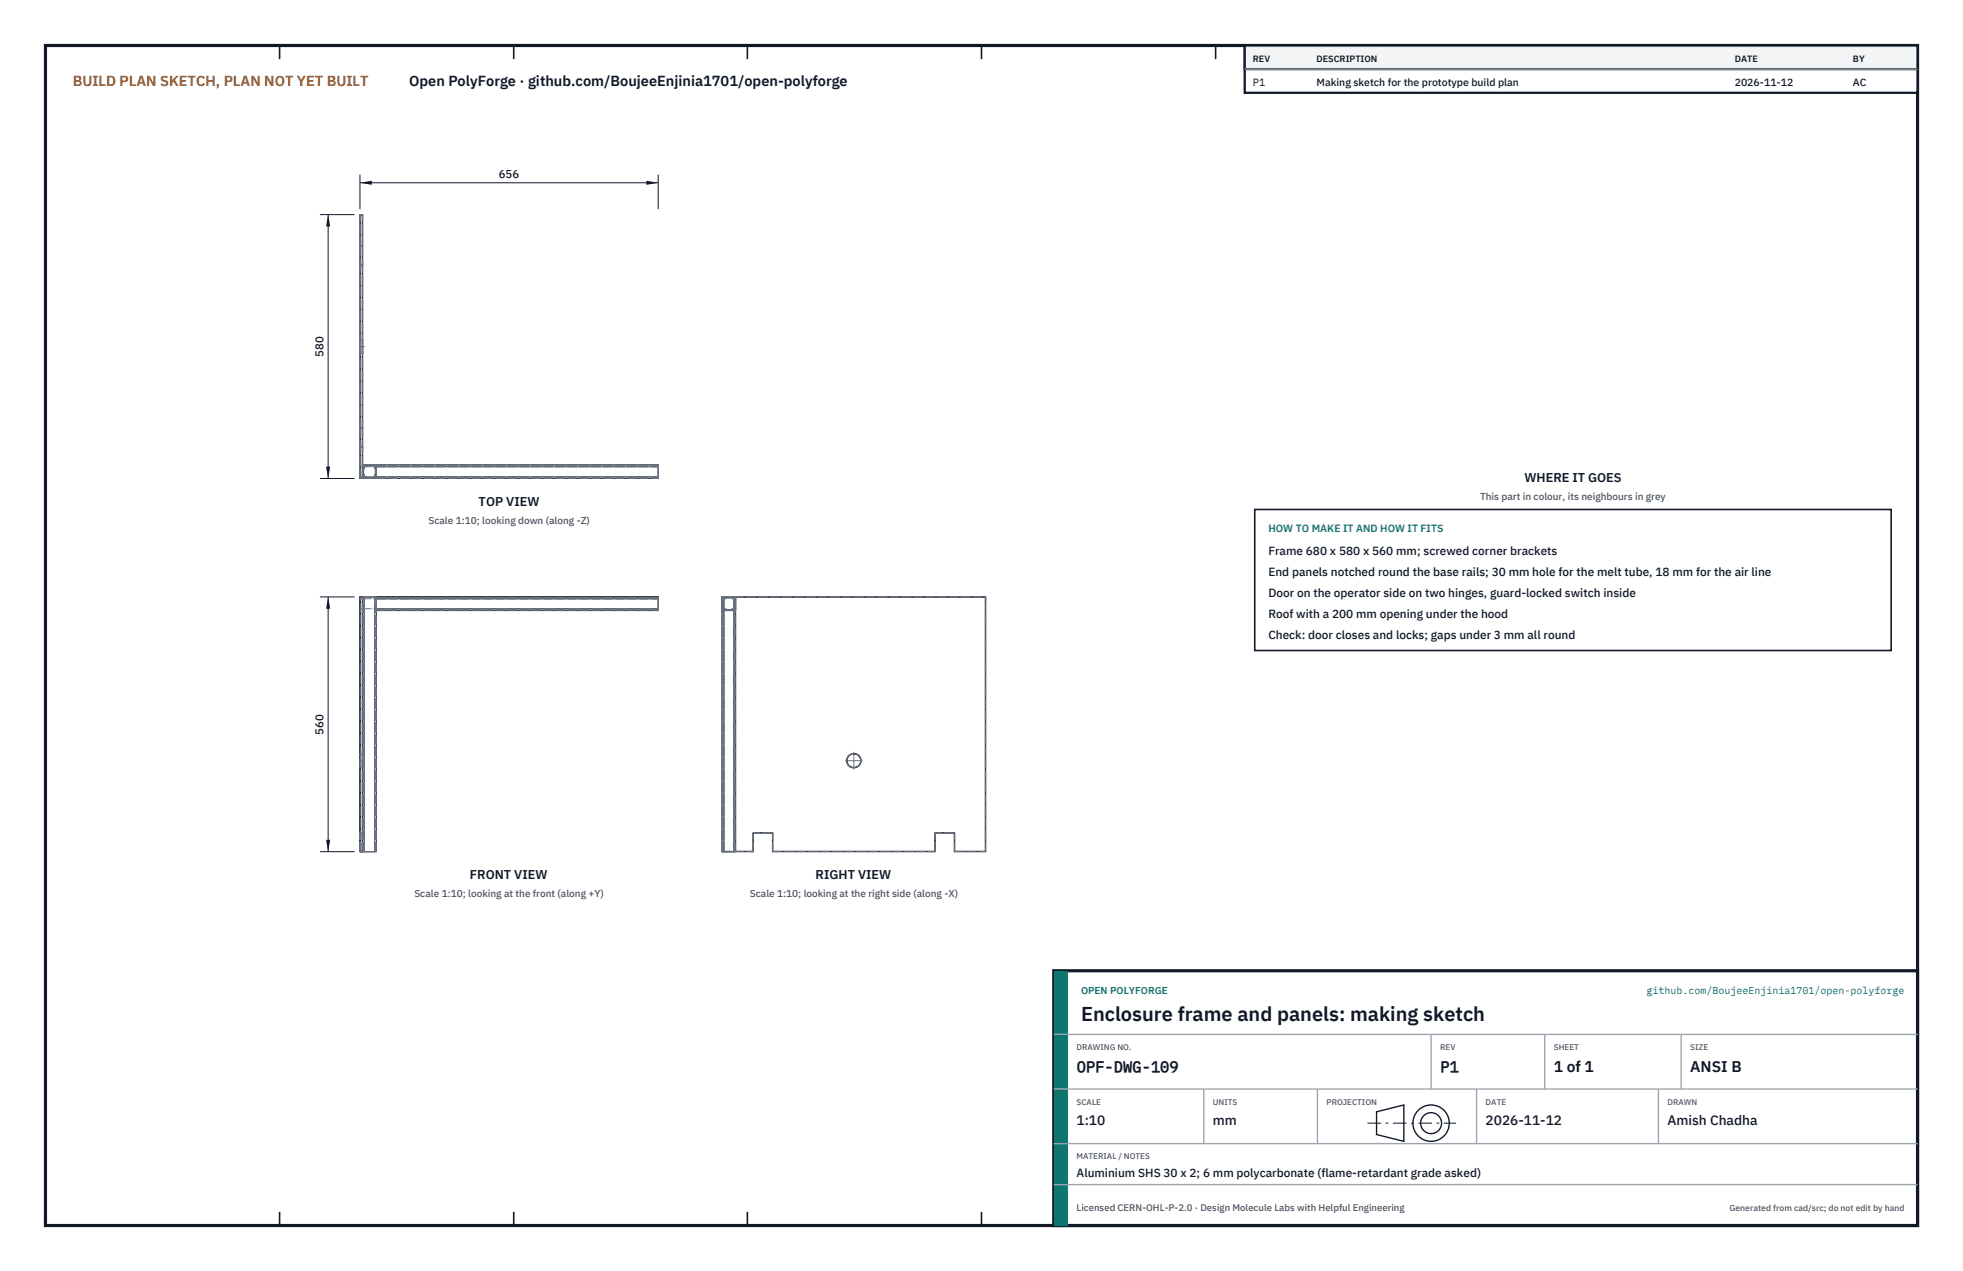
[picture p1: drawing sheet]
<svg xmlns="http://www.w3.org/2000/svg" width="432mm" height="279mm" viewBox="0 0 432 279" stroke-linecap="round" stroke-linejoin="round" font-family="sans-serif">
<path d="M10 10h411.8v259.4h-411.8z" fill="none" stroke="#111827" stroke-width=".7" stroke-linecap="butt"/>
<g fill="none" stroke="#111827" stroke-width=".35">
<path d="M61.5 10v3M113 10v3M164.4 10v3M215.9 10v3M267.4 10v3M318.9 10v3M370.3 10v3M61.5 266.4v3M113 266.4v3M164.4 266.4v3M215.9 266.4v3M267.4 266.4v3"/>
<path d="M318.9 266.4v3M370.3 266.4v3"/>
</g>
<g fill="none" stroke="#111727" stroke-width=".22">
<path d="M79.2 47.3h.1M79.2 47.3v57.8M79.3 47.2l-.1 .1M79.3 47.2v.1M79.3 47.3v57.8M79.3 47.2h.4M79.3 47.3h.4M79.7 47.2l.1 .1M79.7 47.2v.1M79.7 47.3h.1M79.7 47.3v57.8M79.8 47.3v57.8"/>
<path d="M79.2 105.1l.1 .1M79.2 105.1h.1M79.3 105.1v.1M79.3 105.2h.4M79.3 105.1h.4M79.7 105.1v.1M79.7 105.1h.1M79.8 104.8l.1 .3 .3 .1h2.2l.4-.4M79.8 102.6l.1-.3 .3-.1h2.2l.3 .1 .1 .3h62M79.8 105.1l-.1 .1M80 102.4h2.5v2.5h-2.5zM82.8 104.8v.4h62v-.4"/>
<path d="M82.8 104.8v-2.6h62v2.6M82.8 104.8h62M79.2 131.3h.1M79.2 131.3v55.8M79.3 131.2l-.1 .1M79.3 131.2v.1M79.3 131.2h.4M79.3 131.3v55.8M79.3 131.3h.4M79.7 131.2v.1M79.7 131.3v55.8M80.2 131.2h-.4v56h.4"/>
<path d="M80.2 131.2h2.2M80.2 131.2v56M82.4 131.2h.4M82.4 131.2v56M82.8 131.6v55.6h-.4M82.8 131.2v.4M82.8 131.2h62v.4M82.8 133.8h62v.4h-62zM82.8 131.6h62M144.8 131.6v2.2M158.8 133.8l.4 .4M159.2 131.2l-.4 .4"/>
<path d="M159.2 131.4l-.2 .2v2.2l.2 .2M159.2 134.2h2.2M159.2 134h2.2M159.2 131.4h2.2M159.2 131.4v2.6M159.2 134.2v53M161.4 131.2h.4M161.4 131.2l.4 .4M161.4 131.4l.2 .2v2.2l-.2 .2M161.4 131.2h-2.6v56h2.6M161.4 131.4v2.6M161.4 134.2v53"/>
<path d="M161.8 133.8l-.4 .4M161.8 131.2h54.9M161.8 131.3h54.9M161.8 131.2v56M216.7 131.2l.1 .1M216.7 131.3h.1M216.7 131.2v.1M216.7 131.3v55.8M216.8 131.3v55.8M79.2 183h.1M79.2 183v.2M79.2 187.1l.1 .1"/>
<path d="M79.2 187.1h.1M79.3 187.1v.1M79.3 187.2h.4M79.3 187.1h.4M79.7 187.1v.1M80.2 187.2h2.2M161.4 187.2h.4M161.8 187.2h3.8M161.8 187.1h3.8M165.6 187.1v.1M165.6 187.1h.1M165.6 183.2h.1"/>
<path d="M165.6 183.2v3.9M165.7 187.1l-.1 .1M165.7 183.2v3.9M165.8 183.1l-.1 .1M165.8 183l-.2 .2M165.8 183v.1M165.8 183.1h4M165.8 183h4M169.8 183.1l.1 .1M169.8 183l.2 .2M169.8 183v.1M169.9 187.1l.1 .1"/>
<path d="M169.9 183.2h.1M169.9 187.1h.1M169.9 183.2v3.9M170 187.1v.1M170 187.2h35.6M170 187.1h35.6M170 183.2v3.9M205.6 183.2h.1M205.6 187.1h.1M205.6 187.1v.1M205.6 183.2v3.9M205.7 187.1l-.1 .1"/>
<path d="M205.7 183.2v3.9M205.8 183.1l-.1 .1M205.8 183l-.2 .2M205.8 183v.1M205.8 183.1h4M205.8 183h4M209.8 183.1l.1 .1M209.8 183l.2 .2M209.8 183v.1M209.9 187.1l.1 .1M209.9 187.1h.1M209.9 183.2h.1"/>
<path d="M209.9 183.2v3.9M210 187.1v.1M210 187.2h6.7M210 187.1h6.7M210 183.2v3.9M216.7 187.1h.1M216.7 187.1v.1M216.8 187.1l-.1 .1"/>
<circle cx="187.8" cy="167.2" r="1.51"/>
<circle cx="187.8" cy="167.2" r="1.59"/>
</g>
<g fill="none" stroke="#6a7180" stroke-width=".22" stroke-dasharray="2.1 .5">
<path d="M79.2 54v-6.7M79.2 54v.2M79.2 54.2v4M79.2 58.2v.2M79.2 54l.1 .1M79.2 58.4l.1-.1M79.2 47.3l.1-.1M79.2 54h.1M79.2 54.2h.1M79.2 58.2h.1M79.3 47.2h.4M79.3 54.1l-.1-.1"/>
<path d="M79.3 54.1h.4M79.3 58.3h.4M79.3 47.3h-.1M79.3 54v-6.7M79.3 54.1v.1M79.3 54.2v4M79.3 58.2v.1M79.3 58.4h-.1M79.3 47.3v-.1M79.3 54.1v-.1M79.3 47.3h.4M79.3 54.2h.4"/>
<path d="M79.3 58.2h.4M79.3 58.4v-.1M79.7 54.1h-.4M79.7 58.3h-.4M79.7 54.1l.1-.1M79.7 54h-.4M79.7 54v-6.7M79.7 54.1v.1M79.7 54.2v4M79.7 58.3v-.1M79.7 58.4h-.4M79.7 47.2v.1"/>
<path d="M79.7 54.1v-.1M79.7 54h.1M79.7 58.3v.1M79.8 54v-6.7M79.8 54l-.1 .1M79.8 54v.2M79.8 54.2v4M79.8 58.4l-.1-.1M79.8 58.4v-.2M79.8 47.3l-.1-.1M79.8 47.3h-.1M79.8 54.2h-.1"/>
<path d="M79.8 58.2h-.1M79.8 58.4h-.1M79.2 76.2v-1.6M79.2 74.6v3.2M79.2 77.8v-1.6M79.3 74.7l-.1-.1M79.3 77.7l-.1 .1M79.3 77.7h.4M79.3 74.7h.4M79.3 76.2v-1.5M79.3 74.7v3M79.3 77.7v-1.5"/>
<path d="M79.7 74.7l.1-.1M79.7 77.7l.1 .1M79.7 76.2v-1.5M79.7 74.7v3M79.7 77.7v-1.5M79.8 76.2v-1.6M79.8 74.6v3.2M79.8 77.8v-1.6M79.2 98.4v-.2M79.2 94.2v4M79.2 94v-35.6M79.2 94.2v-.2"/>
<path d="M79.2 98.4l.1-.1M79.2 94l.1 .1M79.2 98.4h.1M79.2 98.2h.1M79.2 94.2h.1M79.2 94h.1M79.3 98.3l-.1 .1M79.3 98.3h.4M79.3 94.1l-.1-.1M79.3 94.1h.4M79.3 98.3v-.1M79.3 94.2v4"/>
<path d="M79.3 94v-35.6M79.3 94.2v-.1M79.3 98.3v.1M79.3 98.2h.4M79.3 94.2h.4M79.3 94.1v-.1M79.7 98.3h-.4M79.7 94.1h-.4M79.7 94.1l.1-.1M79.7 98.4h-.4M79.7 98.3v-.1M79.7 94.2v4"/>
<path d="M79.7 94h-.4M79.7 94v-35.6M79.7 94.2v-.1M79.7 98.4v-.1M79.7 94.1v-.1M79.7 94h.1M79.8 98.4l-.1-.1M79.8 98.4v-.2M79.8 94.2v4M79.8 94v-35.6M79.8 94.2v-.2M79.8 94l-.1 .1"/>
<path d="M79.8 98.4h-.1M79.8 98.2h-.1M79.8 94.2h-.1M79.2 105.1v-6.7M79.2 105.1l.1 .1M79.3 105.2h.4M79.3 105.1h-.1M79.3 105.1v-6.7M79.3 105.1v.1M79.3 105.1h.4M79.7 105.1v-6.7M79.7 105.2v-.1"/>
<path d="M79.8 104.8v-2.2M79.8 102.6l.1-.3 .3-.1M79.8 105.1v-6.7M79.8 105.1l-.1 .1M79.8 105.1h-.1M80 104.8l.2 .2M80 104.8v-2.2M80.2 105.2l-.3-.1-.1-.3M80.2 105.2h2.2M80.2 102.2h2.2M80.2 105h2.2M80.2 102.4h2.2"/>
<path d="M80.2 102.4l-.2 .2M82.4 102.2l.3 .1 .1 .3M82.4 105l.2-.2M82.6 104.8v-2.2M82.6 102.6l-.2-.2M82.8 104.8l-.4 .4M82.8 104.8v-2.2M82.8 105.2h62M82.8 102.2h62M82.8 104.8v.4M82.8 102.2v.4M82.8 105h62"/>
<path d="M82.8 104.8v.2M82.8 105v-.2M82.8 102.4h62M82.8 102.6v-.2M82.8 102.4v.2M82.8 104.8h62M82.8 102.6h62M144.8 104.8v.4M144.8 102.2v.4M144.8 104.8v-2.2M144.8 104.8v.2M144.8 105v-.2"/>
<path d="M144.8 102.6v-.2M144.8 102.4v.2M79.2 131.3h.1M79.3 131.2v.1M79.3 131.3h.4M79.7 131.2l.1 .1M79.7 131.2v.1M79.7 131.3h.1M79.8 131.2h.4M80 131.2h.2M80.2 131.2h2.2M80.2 131.2h-.2"/>
<path d="M82.4 131.2h.4M82.4 131.2h.2M82.6 131.2h-.2M82.8 133.8v-2.6M82.8 131.2v.4M82.8 131.6v2.2M82.8 134.2h62M82.8 133.8v.4M82.8 131.4h62M82.8 131.4v.2M82.8 134h62M82.8 133.8v.2"/>
<path d="M82.8 134v-.2M82.8 131.6v-.2M82.8 131.6h62M82.8 133.8h62M144.8 131.2v.4M144.8 131.6v2.2M144.8 133.8v.4M144.8 131.4v.2M144.8 133.8v.2M144.8 134v-.2M144.8 131.6v-.2M158.8 131.2h.4"/>
<path d="M158.8 131.6l.4-.4M158.8 131.6v2.2M158.8 131.3l.1-.1M158.8 131.3h.1M158.9 131.2h57.8M158.9 131.2h2.9M158.9 131.3h57.8M158.9 131.3v-.1M158.9 131.2v.1M158.9 131.3h2.9M159 131.2h.2M159 131.6v2.2"/>
<path d="M159 133.8l.2 .2M159.2 131.2h2.2M159.2 131.2h.1M159.2 131.2h-.2M159.2 134.2l-.4-.4M159.2 134.2h2.2M159.2 131.4l-.2 .2M159.2 134h2.2M159.2 131.4h2.2M159.2 134.2v-.2M159.2 131.4v-.2M161.4 131.2h.4"/>
<path d="M161.4 131.2h.2M161.4 131.2l.4 .4M161.4 134l.2-.2M161.4 134.2v-.2M161.4 131.4v-.2M161.6 131.2h-.2M161.6 131.6v2.2M161.6 131.6l-.2-.2M161.8 131.6v2.2M161.8 133.8l-.4 .4M216.7 131.2l.1 .1M216.7 131.3h.1"/>
<path d="M216.7 131.2v.1M79.2 168.8v-3.2M79.2 168.8l.1-.1M79.3 168.7h.4M79.3 165.7l-.1-.1M79.3 165.7h.4M79.3 168.7v-3M79.3 165.7v3M79.7 168.7l.1 .1M79.7 165.7l.1-.1M79.7 168.7v-3M79.7 165.7v3"/>
<path d="M79.8 168.8v-3.2M79.8 165.6v3.2M79.2 187.1v-3.9M79.2 183.2v-.2M79.2 183v.2M79.2 183l.1 .1M79.2 187.1h.1M79.2 183.2h.1M79.3 187.2l-.1-.1M79.3 187.2h.4M79.3 183.1h.4M79.3 187.1v-55.8"/>
<path d="M79.3 187.1h-.1M79.3 187.1v-3.9M79.3 183.2v-.1M79.3 183.1v.1M79.3 187.2v-.1M79.3 187.1h.4M79.3 187.1v.1M79.3 183.2h.4M79.7 187.2h-.4M79.7 187.1v-55.8M79.7 187.1h-.4M79.7 187.1v-3.9"/>
<path d="M79.7 183.2v-.1M79.7 183.1v.1M79.7 187.1v.1M79.7 187.1h.1M79.7 187.2v-.1M79.8 187.2v-56M79.8 187.2h.4M79.8 187.1v-55.8M79.8 187.1v-3.9M79.8 183.2v-.2M79.8 183l-.1 .1M79.8 183v.2"/>
<path d="M79.8 187.1h-.1M79.8 183.2h-.1M80 187.2v-56M80 187.2h.2M80.2 187.2h2.2M80.2 187.2h-.2M80.2 187.2v-56M82.4 187.2h.4M82.4 187.2h.2M82.4 187.2v-56M82.6 187.2v-56M82.6 187.2h-.2"/>
<path d="M82.8 187.2v-56M158.8 187.2v-56M158.8 187.2h.4M158.8 187.1v-55.8M158.8 187.1l.1 .1M158.9 187.2h6.7M158.9 187.2l-.1-.1M158.9 187.2h2.9M158.9 187.1v-55.8M158.9 187.1h6.7M158.9 187.1h-.1M158.9 187.2v-.1"/>
<path d="M158.9 187.1v.1M158.9 187.1h2.9M159 187.2v-56M159 187.2h.2M159.2 187.2h2.2M159.2 187.2h-.2M159.2 187.2v-56M161.4 187.2h.4M161.4 187.2h.2M161.4 187.2v-56M161.6 187.2v-56M161.6 187.2h-.2"/>
<path d="M161.8 187.2v-56M165.6 187.1v-3.9M165.6 187.1v.1M165.6 183.2h.1M165.7 187.1v-3.9M165.7 187.1l-.1 .1M165.7 187.1h-.1M165.8 183v.1M169.8 183.1h-4M169.8 183h-4M169.8 183v.1M169.9 187.1v-3.9"/>
<path d="M169.9 187.1l.1 .1M169.9 187.1h.1M170 187.2h35.6M170 187.1h35.6M170 187.1v-3.9M170 187.1v.1M170 183.2h-.1M205.6 187.2l.1-.1M205.6 187.1v-3.9M205.6 183.2h.1M205.6 187.1h.1M205.6 187.2v-.1"/>
<path d="M205.7 187.1v-3.9M205.8 183v.1M209.8 183.1h-4M209.8 183h-4M209.8 183v.1M209.9 187.1v-3.9M209.9 187.1l.1 .1M209.9 187.1h.1M210 187.2h6.7M210 187.1h6.7M210 187.1v-3.9M210 187.1v.1"/>
<path d="M210 183.2h-.1M216.7 187.2l.1-.1M216.7 187.1v-55.8M216.7 187.1h.1M216.7 187.2v-.1M216.8 187.1v-55.8"/>
<circle cx="187.8" cy="167.2" r="1.51"/>
<circle cx="187.8" cy="167.2" r="1.59"/>
</g>
<g fill="none" stroke="#6a7180" stroke-width=".22" stroke-dasharray="4.2 .5 0 .5">
<path d="M79.2 76.2h1M79.7 104.8h1M79.7 102.6h1M80.2 105.2v-.9M80.2 103.1v-1M81.9 104.8h1M81.9 102.6h1M82.4 105.2v-.9M82.4 103.1v-1M144.8 104.8h-65.6M144.8 102.6h-65.6M80.2 131.2v56"/>
<path d="M82.4 131.2v56M144.8 133.8h-65.6M144.8 131.6h-65.6M158.8 133.8h.9M158.8 131.6h.9M159.2 134.3v-1M159.2 132.1v-.9M159.2 131.2v56M160.9 133.8h1M160.9 131.6h1M161.4 134.3v-1M161.4 132.1v-.9"/>
<path d="M161.4 131.2v56M79.2 167.2h1M185.9 167.2h3.8M187.8 169.1v-3.8"/>
</g>
<path d="M79.2 38.4v7.6M144.8 38.4v7.6M79.2 40.2h65.6" fill="none" stroke="#111827" stroke-width=".22"/>
<path d="M79.2 40.2l2.6-.5v.9zM142.2 39.7v.9l2.6-.4z" fill="#111827"/>
<path d="M70.4 47.2h7.6M72.2 47.2v58M70.4 105.2h7.6" fill="none" stroke="#111827" stroke-width=".22"/>
<path d="M72.2 47.2l-.5 2.6h.9zM71.7 102.6h.9l-.4 2.6z" fill="#111827"/>
<path d="M70.4 131.2h7.6M72.2 131.2v56M70.4 187.2h7.6" fill="none" stroke="#111827" stroke-width=".22"/>
<path d="M72.2 131.2l-.5 2.6h.9zM71.7 184.6h.9l-.4 2.6z" fill="#111827"/>
<path d="M276 112h140v31h-140z" fill="#fff" stroke="#111827" stroke-width=".35"/>
<path d="M273.8 10h148v10.4h-148z" fill="#fff" stroke="#111827" stroke-width=".5"/>
<path d="M273.8 10h148v5.2h-148z" fill="#f3f4f6" stroke="#111827" stroke-width=".5"/>
<path d="M273.8 15.2h148" fill="none" stroke="#9ca3af" stroke-width=".3"/>
<path d="M231.8 213.4h190v56h-190z" fill="#fff" stroke="#111827" stroke-width=".7" stroke-linecap="butt"/>
<path d="M231.8 213.4h3v56h-3z" fill="#0f766e"/>
<path d="M231.8 227.4h190M231.8 239.4h190M264.8 239.4v12M289.8 239.4v12M314.8 227.4v12M324.8 239.4v12M339.8 227.4v12M364.8 239.4v12M369.8 227.4v12M231.8 251.4h190M231.8 260.4h190" fill="none" stroke="#9ca3af" stroke-width=".3"/>
<g fill="none" stroke="#111827" stroke-width=".3">
<path d="M302.8 244.4l6-1.5v8l-6-1.5z"/>
<circle cx="314.8" cy="246.9" r="4"/>
<circle cx="314.8" cy="246.9" r="2.3"/>
</g>
<path d="M300.8 246.9h19.5" fill="none" stroke="#111827" stroke-width=".22" stroke-dasharray="3 1 .6 1" stroke-linecap="butt"/>
<text font-size="4.4" fill="#111827" x="237.8" y="224.4">Enclosure frame and panels: making sketch</text>
<g font-size="3.4" fill="#111827">
<text x="236.8" y="235.6">OPF-DWG-109</text>
<text x="316.8" y="235.6">P1</text>
<text x="341.8" y="235.6">1 of 1</text>
<text x="371.8" y="235.6">ANSI B</text>
</g>
<text font-size="3.2" fill="#b45309" x="16" y="19">BUILD PLAN SKETCH, PLAN NOT YET BUILT</text>
<text font-size="3.2" fill="#111827" x="90" y="19">Open PolyForge · github.com/BoujeeEnjinia1701/open-polyforge</text>
<g font-size="3" fill="#111827">
<text x="236.8" y="247.2">1:10</text>
<text x="266.8" y="247.2">mm</text>
<text x="326.8" y="247.2">2026-11-12</text>
<text x="366.8" y="247.2">Amish Chadha</text>
</g>
<g font-size="2.8" fill="#111827">
<text x="335.3" y="106">WHERE IT GOES</text>
<text x="105.3" y="111.2">TOP VIEW</text>
<text x="103.4" y="193.2">FRONT VIEW</text>
<text x="179.4" y="193.2">RIGHT VIEW</text>
</g>
<g font-size="2.6" fill="#111827">
<text x="279" y="122">Frame 680 x 580 x 560 mm; screwed corner brackets</text>
<text x="279" y="126.6">End panels notched round the base rails; 30 mm hole for the melt tube, 18 mm for the air line</text>
<text x="279" y="131.2">Door on the operator side on two hinges, guard-locked switch inside</text>
<text x="279" y="135.8">Roof with a 200 mm opening under the hood</text>
<text x="279" y="140.4">Check: door closes and locks; gaps under 3 mm all round</text>
<text x="236.8" y="258.8">Aluminium SHS 30 x 2; 6 mm polycarbonate (flame-retardant grade asked)</text>
</g>
<g font-size="2.5" fill="#111827">
<text x="109.7" y="39.2">656</text>
<text x="71.2" y="78.5" transform="rotate(-90 71.2 78.5)">580</text>
<text x="71.2" y="161.5" transform="rotate(-90 71.2 161.5)">560</text>
</g>
<g font-size="2.3" fill="#111827">
<text x="275.6" y="18.8">P1</text>
<text x="289.6" y="18.8">Making sketch for the prototype build plan</text>
<text x="381.6" y="18.8">2026-11-12</text>
<text x="407.6" y="18.8">AC</text>
</g>
<text font-size="2.3" fill="#0f766e" x="279" y="117">HOW TO MAKE IT AND HOW IT FITS</text>
<g font-size="2.2" fill="#4b5563">
<text x="325.6" y="110">This part in colour, its neighbours in grey</text>
<text x="94.2" y="115.2">Scale 1:10; looking down (along -Z)</text>
<text x="91.1" y="197.2">Scale 1:10; looking at the front (along +Y)</text>
<text x="164.9" y="197.2">Scale 1:10; looking at the right side (along -X)</text>
</g>
<g font-size="2.2" fill="#0f766e">
<text x="237.8" y="218.4">OPEN POLYFORGE</text>
<text x="362.2" y="218.4">github.com/BoujeeEnjinia1701/open-polyforge</text>
</g>
<text font-size="2.1" fill="#4b5563" x="236.8" y="266.2">Licensed CERN-OHL-P-2.0 · Design Molecule Labs with Helpful Engineering</text>
<g font-size="2" fill="#111827">
<text x="275.6" y="13.6">REV</text>
<text x="289.6" y="13.6">DESCRIPTION</text>
<text x="381.6" y="13.6">DATE</text>
<text x="407.6" y="13.6">BY</text>
</g>
<text font-size="1.9" fill="#4b5563" x="380.4" y="266.2">Generated from cad/src; do not edit by hand</text>
<g font-size="1.8" fill="#4b5563">
<text x="236.8" y="230.8">DRAWING NO.</text>
<text x="316.8" y="230.8">REV</text>
<text x="341.8" y="230.8">SHEET</text>
<text x="371.8" y="230.8">SIZE</text>
<text x="236.8" y="242.8">SCALE</text>
<text x="266.8" y="242.8">UNITS</text>
<text x="291.8" y="242.8">PROJECTION</text>
<text x="326.8" y="242.8">DATE</text>
<text x="366.8" y="242.8">DRAWN</text>
<text x="236.8" y="254.8">MATERIAL / NOTES</text>
</g>
</svg>
